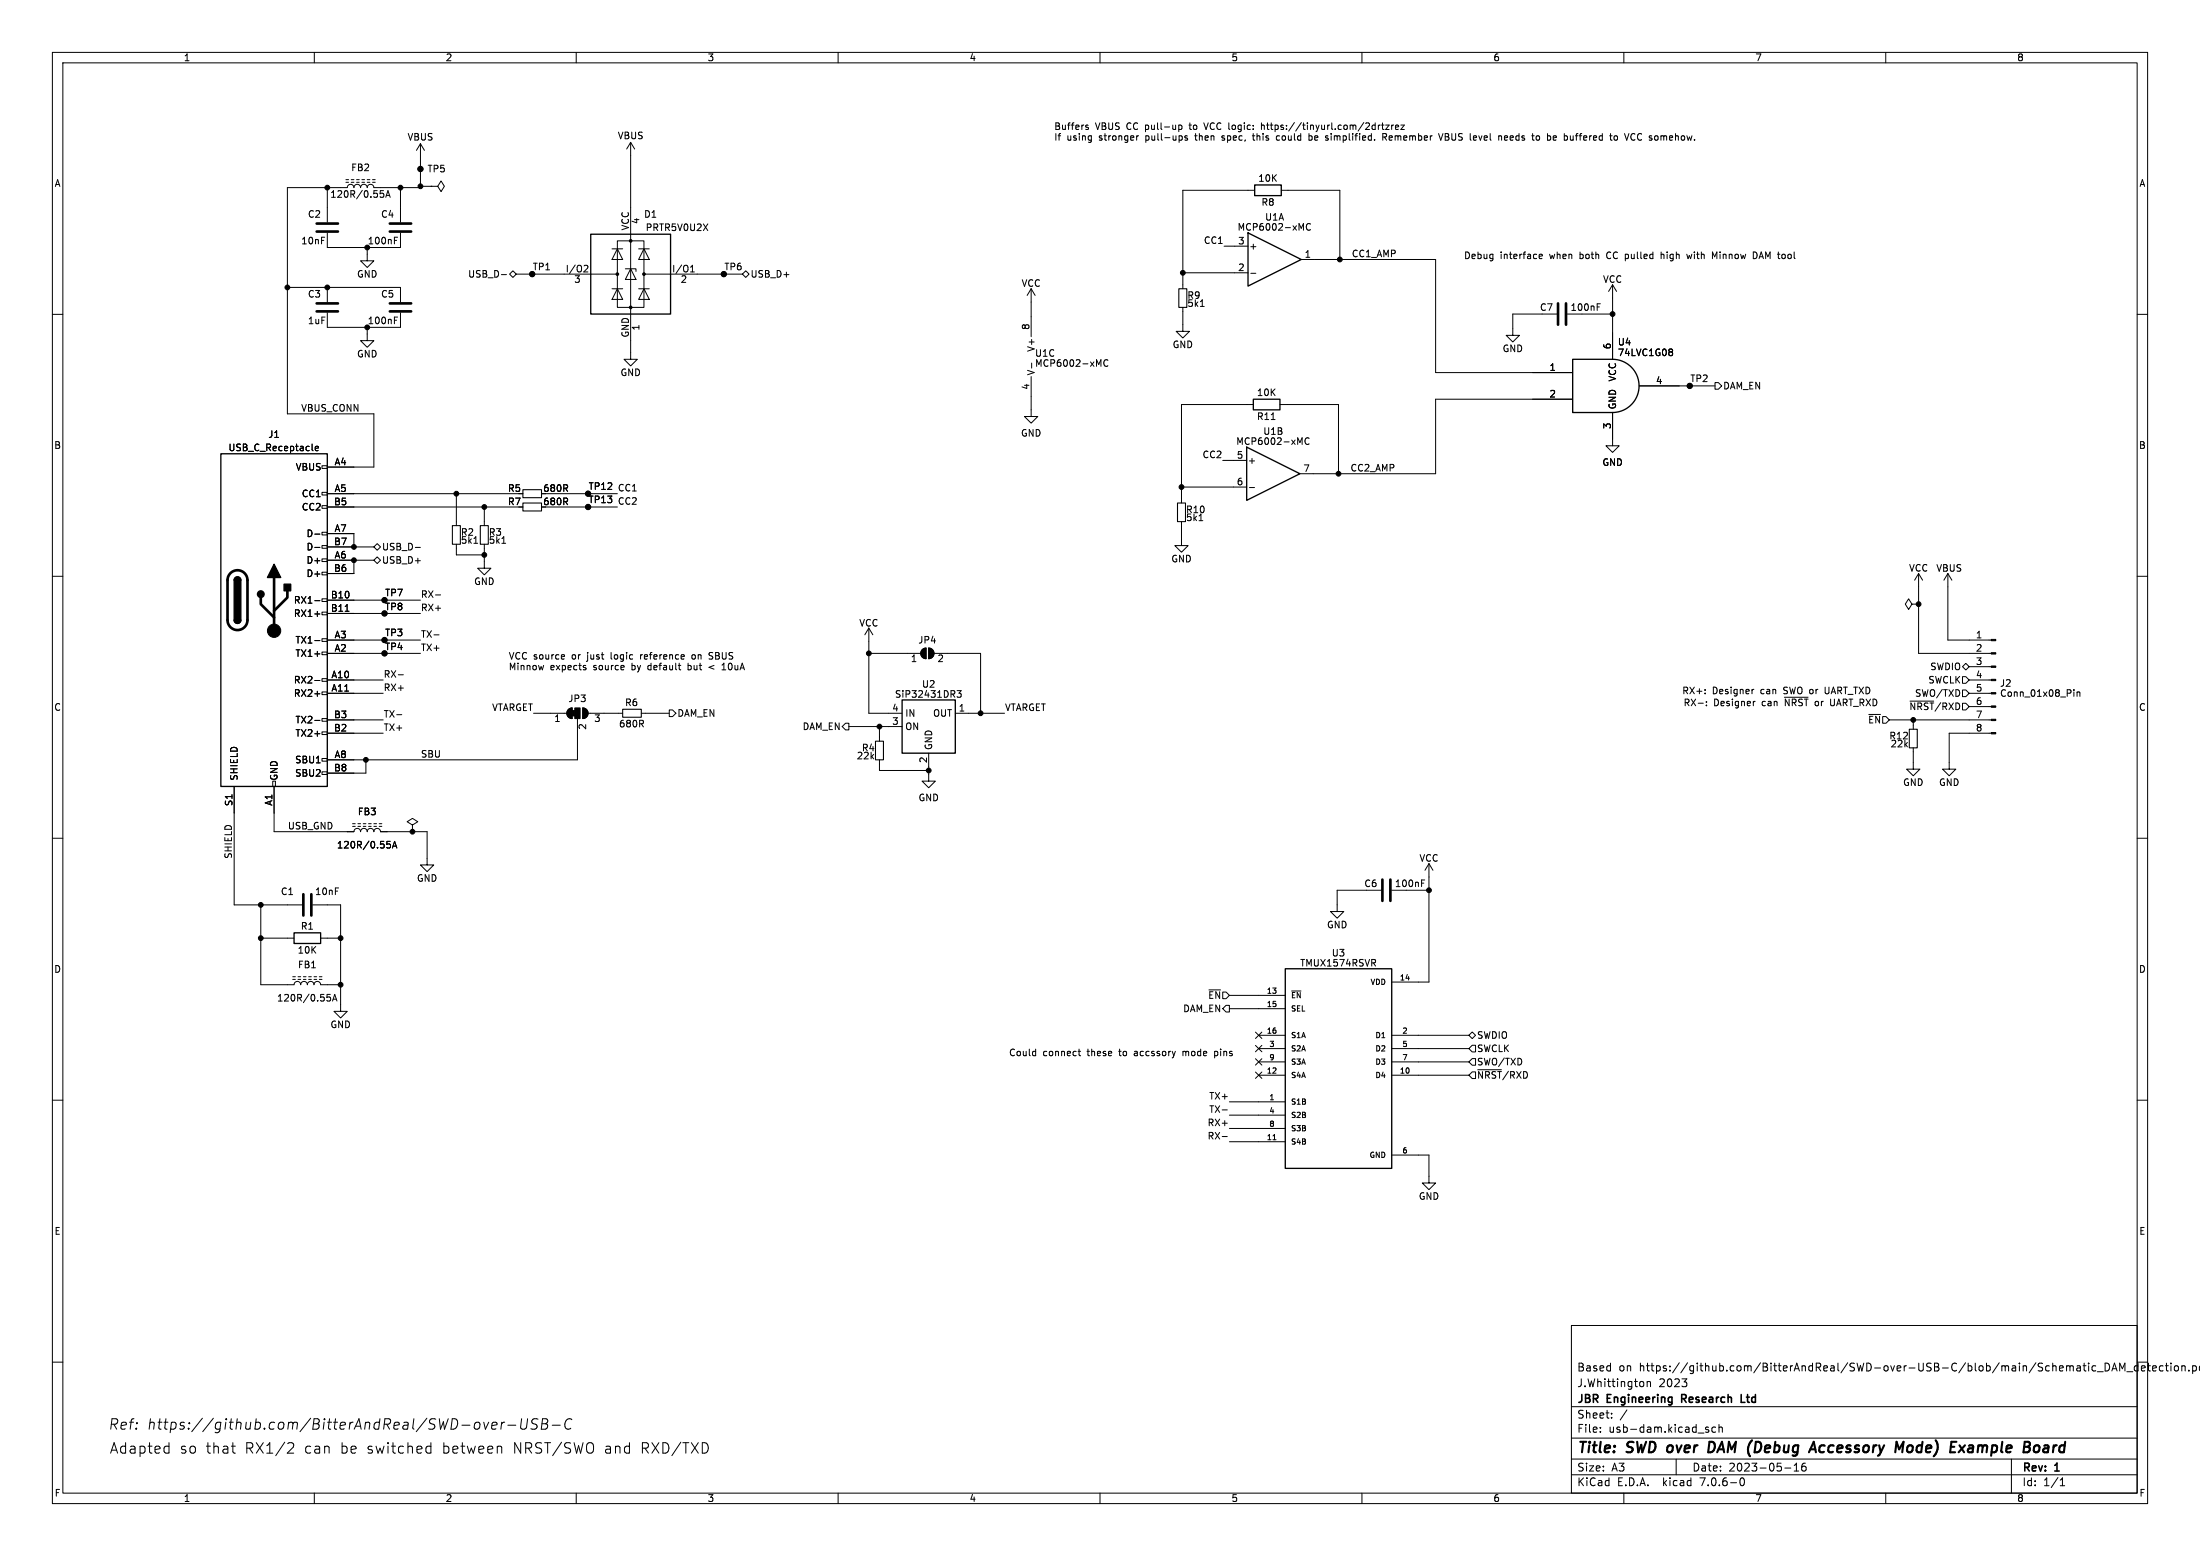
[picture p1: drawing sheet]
<svg xmlns="http://www.w3.org/2000/svg" width="420mm" height="297mm" viewBox="0 0 420 297" stroke-linecap="round" stroke-linejoin="round" font-family="sans-serif">
<g fill="none" stroke="#000" stroke-width=".19">
<path d="M10 10h400v277h-400zM12 12h396v273h-396zM60 10v2M110 10v2M160 10v2M210 10v2M260 10v2M310 10v2M360 10v2M62.5 35.8v6.6M66 34.8h.5M66 34.3h.5"/>
<path d="M67.1 34.8h.5M67.1 34.3h.5M68.1 34.8h.5M68.1 34.3h.5M69.1 34.8h.5M69.1 34.3h.5M70.1 34.8h.5M70.1 34.3h.5M71.1 34.8h.5M71.1 34.3h.5M72.6 36.4h.6M72.7 36.9h.3l.3 .2-.1 .4-.5 .2"/>
<path d="M73.6 37.7l.5-1.3 .4 1.3M73.8 37.3h.6M76.5 35.8v6.6M80.3 27.4v8.4h-8.9a.64 .64 0 0 0-.7-.6 .64 .64 0 0 0-.6 .6 .64 .64 0 0 0-.6-.6 .64 .64 0 0 0-.7 .6 .64 .64 0 0 0-.6-.6 .64 .64 0 0 0-.6 .6 .64 .64 0 0 0-.7-.6 .64 .64 0 0 0-.6 .6h-11.4v43.2h16.5v10.2h-8.9M80.3 32.3h.1M80.3 27.4l-.8 1.3M80.3 27.4l.7 1.3M80.3 35.6h2M82.3 35.6h1.3l.6-1.1 .6 1.1-.6 1-.6-1M82.3 35.6h.1M120.4 27.2v41.4h1.3l-1.3 1.3-1.3-1.3h1.3M120.4 27.2l-.8 1.2"/>
<path d="M120.4 27.2l.8 1.2M207.3 24.2l.4 .2 .1 .1-.2 .2h-.3M207.3 23.9h.4M217.4 25.9l-.4 .3M225 23.9h.4l.2 .2-.1 .6h-.5M225 23.9v1.2M226.7 26l-.3-.1-.2 .2v.2l.5 .1v.3h-.5M229.8 23.4l.4 1.3M233.3 26.7l.1 .1M233.4 25.9l-.1 .2 .1 .2M239.1 25.9h.4M239.2 25.5v1.1l.3 .2"/>
<path d="M239.5 36.3h-13.7v18.8M240.8 24l.4-.1 .2 .2M240.8 23.4v1.3M244.3 26l-.4-.1-.2 .3 .1 .5h.5M244.6 36.3h11.2v13.2M249.9 26l.4-.1 .2 .3-.1 .5h-.5M249.9 25.5v1.3M263.5 23.9l-.4 .2M263.7 23.9h.5M263.9 23.4v1.1l.3 .2M264 26.2l.6-.1 .1-.2-.1-.3-.6-.1v1.3M264.3 26.2l.4 .6"/>
<path d="M264.5 23.9h.7l-.7 .8h.7M265.7 23.9v.8M266 23.9l-.3 .2M266.4 24.3l.6-.1-.1-.3h-.3l-.2 .2 .1 .6h.4M267.4 23.9h.7l-.7 .8h.7M274.6 25.5l.4 1.3 .5-1.3M275.9 26.1h.4M276.3 25.5h-.4v1.3h.5M287.2 26.3l.6-.1-.1-.2-.3-.1-.2 .2 .1 .6h.4M293.7 25.9l.2 .3v.3l-.2 .3M297.1 26v.2l-.6 .1M300.8 25.9h.4"/>
<path d="M301 25.6l-.1 1.2M308.4 25.9l.3 .1 .1 .2-.1 .4-.3 .2M313 25.5a.68 .68 0 0 0-.4 .6 .68 .68 0 0 0 .4 .7M10 60h2M54.9 54.9h21.6v2.8M62.5 44.5v2.7h14v-2.7M62.5 54.9v2.8M62.5 59.7v2.8h14v-2.8M70.1 47.2v2.6h1.3l-1.3 1.3-1.3-1.3h1.3M75.3 45.9h.4M75.3 45.3h.6M95.7 52.4h1"/>
<path d="M97.9 51.7l.7 .6-.7 .7-.6-.7zM98.6 52.3h19.3M111.7 50.6l.4 .1 .1 .3-.8 .9h.8M116.8 55.1h2.1M116.8 47.5h2.1M117.9 46h5v12.7h-5zM117.9 55.1l1 2.1h-2.1zM117.9 47.5l1 2h-2.1zM119.4 51.3h2v.5M120.4 51.3l1 2h-2zM121.9 55.1h2.1M121.9 47.5h2.1"/>
<path d="M122.9 55.1l1.1 2.1h-2.1zM122.9 47.5l1.1 2h-2.1zM122.9 52.3h18.8M131.8 51.9h.8M131.8 51l.4-.4v1.3M141.7 52.3l.7-.6 .6 .6-.6 .7zM196.8 55.1v9.2M196.8 55.1l-.7 1.3M196.8 55.1l.8 1.3M225.8 58.7v4.5h1.3l-1.3 1.3-1.3-1.3h1.3M225.8 52.1h12.5M229.2 58.5h.7"/>
<path d="M233.7 47h4.6M238.8 52.2h.9M248.4 49.5h25.7v21.6h26.1M248.4 43.6l.4-.9v1.2M250.2 42.8a.6 .6 0 0 0-.9 .4 .6 .6 0 0 0 .6 .7l.3-.1M293.8 48.9l.6-.1v-.2l-.4-.1-.2 .2 .1 .6h.5M297.2 59.9h-8.4v4.1h1.3l-1.3 1.3-1.3-1.3h1.3M299.2 59.9h8.6M304.9 58.6h.4M304.9 58h.6M307.8 54.4v14.2M307.8 54.4l-.7 1.2"/>
<path d="M307.8 54.4l.8 1.2M317.1 48.1v1.3M317.5 48.5l-.4 .1M322 48.5l.3 .9 .2-.6 .2 .6M327.8 48.1l-.5 .9-.4-.9v1.3M334.7 48.1a.64 .64 0 0 1 .7 .6 .64 .64 0 0 1-.7 .7M408 60h2M70.1 62.5v2.5h1.3l-1.3 1.3-1.3-1.3h1.3M75.3 61.1h.4M75.3 60.5h.6M196.8 71.9v7.6h1.3l-1.3 1.3-1.2-1.3h1.2M196.9 69.3v1"/>
<path d="M209.8 69.6l.4-.9v1.2M211.5 68.8a.6 .6 0 0 0-.8 .4 .6 .6 0 0 0 .6 .7l.2-.1M239.3 77.2h-13.7v18.8M244.3 77.2h11.2v13.2M300.2 76.2h-26.1v14.2h-25.9M307.8 78.7v6.4h1.3l-1.3 1.3-1.2-1.3h1.2M312.9 73.7h14.5M318.8 66.6h.3l.2 .3-.2 .3M318.8 67.2h.3M319.1 67.2l.2 .2v.2l-.2 .3h-.3M327.4 73h.6l.7 .7-.7 .6h-.6zM60.2 85.6l.6-.1-.1-.3h-.3l-.2 .2v.6h.5"/>
<path d="M61.5 96.5h1v.5h-1zM61.5 94h1v.5h-1zM61.5 88.9h1v.5h-1zM62.5 94.2h37.3M62.5 96.8h37.3M87.1 94.2v6.1M92.5 96.8v3.5M104.1 94.2h13.8M104.1 96.8h13.8M225.6 99.6v4.5h1.2l-1.2 1.3-1.3-1.3h1.3M225.6 93h12.4M228.9 99.4h.7"/>
<path d="M233.4 87.9h4.6M238.5 93.1h1M242.7 80.1h.7M248.2 84.5l.4-.9v1.2M249.9 83.7a.6 .6 0 0 0-.8 .4 .6 .6 0 0 0 .6 .7l.2-.1M10 110h2M60.1 101.9h1M60.1 114.6h1M60.1 117.2h1M60.1 104.5h1M61.5 116.8h1v.5h-1zM61.5 114.3h1v.5h-1z"/>
<path d="M61.5 109.2h1v.5h-1zM61.5 106.7h1v.5h-1zM61.5 104.1h1v.5h-1zM61.5 101.6h1v.5h-1zM62.5 106.9h8.9M62.5 101.9h5.1v2.5M62.5 114.6h17.8M62.5 117.1h17.8M62.5 104.4h8.9M65.9 116.7h.7M67.6 106.9v2.6h-5.1M71.4 106.9l.6-.6 .6 .6-.6 .7z"/>
<path d="M71.4 104.4l.6-.6 .6 .6-.6 .6zM79.3 104.5h1M83.1 113.6h1M87.1 103.9v2h5.4M90.5 103.7h.7M92.5 103.9v4.6h1.2l-1.2 1.2-1.3-1.2h1.3M95.8 103.7h.7M165.9 119.9v16.2h6.3M165.9 119.9l-.8 1.3M165.9 119.9l.7 1.3M365 115.3l-.6-1-.7 1 .7 1 .6-1h1.3M366.3 115.3h.1"/>
<path d="M366.3 109.5v15.2h13.8M366.3 109.5l-.8 1.2M366.3 109.5l.7 1.2M371.9 109.5v12.7h8.2M371.9 109.5l-.8 1.2M371.9 109.5l.7 1.2M408 110h2M60.1 129.9h1M60.1 132.4h1M60.1 122.3h1M60.1 137.5h1M61.5 139.7h1v.5h-1z"/>
<path d="M61.5 137.2h1v.5h-1zM61.5 132.1h1v.5h-1zM61.5 129.5h1v.5h-1zM61.5 124.5h1v.5h-1zM61.5 121.9h1v.5h-1zM62.5 140h10.7M62.5 137.4h10.7M62.5 132.3h10.7M62.5 129.8h10.7M62.5 124.7h17.8M62.5 122.2h17.8M75.7 136.4h1"/>
<path d="M76 128.8h1M82.8 121.2h1M101.9 136.1h6.3M103.8 127l-.3 .9M107.6 125l.2 .3-.6 .1M107.7 125.8h-.1M108.5 135.4l.7-.3v2.1a1.02 1.02 0 0 1-.9-.7 1.02 1.02 0 0 1 .2-1.1zM110.2 137.2v7.8h-47.7M111.3 135.1a1.02 1.02 0 0 1 1 1 1.02 1.02 0 0 1-1 1.1zM111.5 127.4l.3 .1 .1 .2-.4 .2M111.5 127l.3 .1M112.3 136.1h6.6"/>
<path d="M122.3 125v.8M122.4 136.1h5.4M122.5 125l-.2 .2M127.8 135.5h.6l.6 .6-.6 .7h-.6zM131.4 126.6v1.3M131.4 127.8l.1 .1M131.5 127l-.1 .1M132.5 125h-.3l-.1 .2v.5l.4 .1M135.3 125.8h.7M135.4 125l.6 .3M136.1 124.6l-.5-.1-.2 .2M136.3 127l-1 .4 1 .3"/>
<path d="M137.8 127.9h.8M137.8 126.9l.4-.3v1.3M161.4 138h.7v1.3h-.7l-.6-.6zM162.1 138.7h10.1M165.9 124.7h9.9M167.9 138.7v2.8M176.1 124l.7-.3v2a1.02 1.02 0 0 1-1-.6 1.02 1.02 0 0 1 .3-1.1zM177.3 123.7a1.02 1.02 0 0 1 1 1 1.02 1.02 0 0 1-1 1zM178.3 124.7h8.9v11.4M182.4 136.1h9.4M182.7 131.8h.8l-.4 .5 .3 .1v.6l-.2 .1-.5-.1M325.5 132.3v.1"/>
<path d="M325.5 131.6v.2M325.8 134.6v.1M325.8 133.9v.1M334.8 131.6l-.3 .1M335.1 133.9l-.3 .1M340.6 133.1h4.6M348.4 131.2v1l.3 .2M349.5 133.4v1.1l.2 .2M356.8 136.4h2.2M360.7 137.4h19.4M364.6 133.8h4.6M365.3 137.4v1.8"/>
<path d="M374.6 129.2h.7l.6 .6-.6 .6h-.7zM374.6 131.7h.7l.6 .6-.6 .7h-.7zM374.6 127.3l.7-.7 .6 .7-.6 .6zM375.9 134.9h4.2M375.9 132.3h4.2M375.9 129.8h4.2M375.9 127.3h4.2M380.1 140h-8v6.8h1.3l-1.3 1.3-1.3-1.3h1.3M395.9 131.7v.1M395.9 132.1v.8M396.5 132.1v.8M396.5 132.2l.2-.1h.3l.1 .8"/>
<path d="M10 160h2M44.7 150.1v22.6h13M52.1 149.1h.5v1h-.5zM52.3 150.1v8.7h15.3a.64 .64 0 0 1 .6-.7 .64 .64 0 0 1 .6 .7 .64 .64 0 0 1 .7-.7 .64 .64 0 0 1 .6 .7 .64 .64 0 0 1 .6-.7 .64 .64 0 0 1 .7 .7 .64 .64 0 0 1 .6-.7 .64 .64 0 0 1 .6 .7h8.9v6.3h1.3l-1.3 1.3-1.2-1.3h1.2M61.5 147.3h1v.5h-1zM61.5 144.8h1v.5h-1zM67.3 157.7h.5M67.3 157.2h.5M68.3 157.7h.5M68.3 157.2h.5M69.3 157.7h.5M69.3 157.2h.5"/>
<path d="M69.8 145v2.6h-7.3M70.4 157.7h.5M70.4 157.2h.5M71.4 157.7h.5M71.4 157.2h.5M72.4 157.7h.5M72.4 157.2h.5M78.7 157.5l1.1-.7-1.1-.6-1 .6 1 .7v1.3M78.7 158.8h.1M167.9 145v2.1h9.4M177.3 143.8v5.3h1.3l-1.3 1.3-1.3-1.3h1.3M365.3 142.7v4.1h1.2l-1.2 1.3-1.3-1.3h1.3"/>
<path d="M408 160h2M49.8 172.7v15.3h6.3a.64 .64 0 0 1 .7-.7 .64 .64 0 0 1 .6 .7 .64 .64 0 0 1 .6-.7 .64 .64 0 0 1 .7 .7 .64 .64 0 0 1 .6-.7 .64 .64 0 0 1 .6 .7 .64 .64 0 0 1 .7-.7 .64 .64 0 0 1 .6 .7h3.8M49.8 179.1h6.3M59.7 172.7h5.3v20.3h1.3l-1.3 1.3-1.2-1.3h1.2M61.2 179.1h3.8M73.9 160.6h.6M74 161.1h.3l.2 .2-.1 .5-.4 .1M74.9 161.9l.4-1.3 .5 1.3M75 161.5h.6M263.7 169.9h-8.4v4.1h1.2l-1.2 1.3-1.3-1.3h1.3M265.7 169.9h7.1M271.4 168.6h.4"/>
<path d="M271.4 168h.6M272.8 164.8l-.8 1.3M272.8 164.8v22.7h-7.1M272.8 164.8l.8 1.3M55.9 186.9h.5M55.9 186.4h.5M56.9 186.9h.5M56.9 186.4h.5M57.9 186.9h.5M57.9 186.4h.5M58.9 186.9h.5M58.9 186.4h.5"/>
<path d="M59.9 186.9h.6M59.9 186.4h.6M61 186.9h.5M61 186.4h.5M62.5 189.8h.6M62.6 190.3h.3l.2 .2-.1 .5-.4 .1M63.5 191.1l.4-1.3 .4 1.3M63.6 190.7h.6M230.8 188.9h2.2M234.1 191.9h.6v1.3h-.6l-.7-.7zM234.7 190h10.7M234.7 192.5h10.7"/>
<path d="M239.7 199.5l1.2 1.3M239.7 197l1.2 1.2M240.3 197.6h5.1M240.9 199.5l-1.2 1.3M240.9 197l-1.2 1.2M246.6 189.2h1.8M262.2 183.8l.4 .6M262.5 183.2l.1 .2-.1 .3M265.7 197.6h14.7M280.4 197.6l.7-.6 .6 .6-.6 .6zM281.1 199.5h.6v1.3h-.6l-.7-.6zM10 210h2"/>
<path d="M197.6 200.7h.1M197.7 200.2v1.3M197.7 201.5h-.1M205.8 200.7h.5M206 200.2v1.1l.3 .2M225.8 200.7v.8M226 200.7l-.2 .1M231.9 201.5h.3M231.9 200.7v1.2M232.2 200.7h-.3M233.3 216.9h1M233.3 211.9h1"/>
<path d="M234.7 210.3h10.7M234.7 217.9h10.7M234.7 212.9h10.7M234.7 215.4h10.7M239.7 204.6l1.2 1.2M239.7 202.1l1.2 1.2M240.3 205.2h5.1M240.3 200.2h5.1M240.3 202.7h5.1M240.9 204.6l-1.2 1.2M240.9 202.1l-1.2 1.2M243 217.5h.6"/>
<path d="M265.7 205.2h14.7M265.7 200.2h14.7M265.7 202.7h14.7M281.1 204.6h.6v1.3h-.6l-.7-.7zM281.1 202.1h.6v1.2h-.6l-.7-.6zM282.1 204.2h4.5M408 210h2M265.7 220.5h7.1v5.3h1.3l-1.3 1.3-1.3-1.3h1.3M10 260h2M300 253h108v32h-108zM408 260h2M31.7 276l.6 .1"/>
<path d="M32.3 275.4v2M32.3 277.3l-.6 .1M44.2 276h.7M44.7 277.4h.2M55.2 275.4l.7 .1a.54 .54 0 0 1 .1 .7l-1.2 1.2h1.3M81.7 276l.6 .1M82.3 277.3l-.6 .1M82.3 275.4v2M92.4 271.5l.3 1.3 .6-1.3M93.9 272.1l1-.2-.1-.3h-.7l-.3 .9 .3 .3 .6-.1M95.8 271.5l-.2 1.3M96.4 271.5l-.4 .1-.3 .2"/>
<path d="M96.9 272h1.6M99.6 270.8l-.2 1.6 .1 .3a.66 .66 0 0 0 1-.3l.2-1.6M102.7 270.9a.85 .85 0 0 0-1 .1 .45 .45 0 0 0 .1 .8l.6 .1a.51 .51 0 0 1 .1 .6 .51 .51 0 0 1-.4 .3l-.8-.1M103.5 271.8h.6M103.6 270.8l.8 .1a.51 .51 0 0 1 .1 .5 .51 .51 0 0 1-.4 .4h.3a.58 .58 0 0 1-.3 1h-.8zM105.4 272h1.5M109.2 271a.88 .88 0 0 0-1 0 .88 .88 0 0 0-.4 .9 .69 .69 0 0 0 .3 .8 .69 .69 0 0 0 .9-.1M300 278.5h108M300 274.5h108M300 268.5h108M305.5 273.2v.2M305.5 272.5v.1"/>
<path d="M307.7 270.5v.2M307.7 269.8v.1M310.6 269.1l-1.3 1.9M313.7 263.8l.1 .2-.1 .6M314.4 263.8l.3-.1 .3 .1 .1 .9M314.4 263.7v1M320 278.5v3M321.1 263.2h.9l-.5 .6M321.9 263.9v.6M325.7 272.8l.5 .2v.2l-.2 .2-.4-.1M325.7 272.5h.5M327.5 272.5l-.4-.1-.3 .3 .1 .6h.6"/>
<path d="M328.2 272.5l.2-.1 .3 .1 .1 .9M328.2 271.9v1.5M342.5 279.7l.4-.4v1.5M344.2 279.4a1.17 1.17 0 0 0-.1 1.3h.6l.1-.6-.3-.2h-.3l-.3 .2M384 278.5v6.5M399.9 260.7l.2 .1M400.1 261.6l-.2 .1M400.4 261.8h1.1M401.9 260.2a.76 .76 0 0 1 .8 .7 .76 .76 0 0 1-.8 .8zM403.2 261.7l.5-1.5 .5 1.5M403.3 261.3h.7M404.7 261.7v-1.5l.5 1.1 .5-1.1v1.5"/>
<path d="M406 261.8h1.2M408.2 260.8l-.5-.1-.3 .3 .2 .6h.6M408.2 260.2v1.5M408.8 261.2l.7-.2-.1-.2-.4-.1-.2 .2 .1 .7h.5M409.9 260.7h.6M410.2 260.2v1.3l.3 .2M410.9 261.2l.8-.2-.1-.2-.4-.1-.3 .2 .1 .7h.6M412.9 260.8l-.4-.1-.3 .3 .2 .6h.5M413.4 260.7h.5M413.6 260.2v1.3l.3 .2M414.4 260.2v.1M414.4 260.7v1"/>
<path d="M415.2 260.8l.4-.1 .3 .3v.4l-.3 .3-.4-.1-.1-.2zM416.5 260.8l.2-.1 .4 .1 .1 .9M416.5 260.7v1M417.9 261.5v.2M418.6 260.8l.4-.1 .3 .3-.1 .6h-.6M418.6 260.7v1.5M420 261.6h.1M420 260.7l-.1 .3 .1 .6M60 285v2M110 285v2M160 285v2M210 285v2"/>
<path d="M260 285v2M300 281.5h108M310 285v2M332.4 282.2l.1-.1a.8 .8 0 0 1 .5 .7 .8 .8 0 0 1-.5 .8 1 1 0 0 1-.1-1.4zM340.7 280.2h1.2M342.5 280.8h.9M360 285v2M393.3 283.6h.9M393.3 282.5l.4-.4v1.5"/>
<circle cx="80.3" cy="32.3" r=".51"/>
<circle cx="101.6" cy="52.3" r=".51"/>
<circle cx="138.2" cy="52.3" r=".51"/>
<circle cx="322.6" cy="73.7" r=".51"/>
<circle cx="112.3" cy="96.8" r=".51"/>
<circle cx="112.3" cy="94.2" r=".51"/>
<circle cx="73.4" cy="117.1" r=".51"/>
<circle cx="73.4" cy="114.6" r=".51"/>
<circle cx="73.4" cy="124.7" r=".51"/>
<circle cx="73.4" cy="122.2" r=".51"/>
</g>
<path d="M327.1 275.3l-.8-.1-.2 2h.5l.5-.3M348.2 275.9a.66 .66 0 0 0-.8 .4v.7l.2 .2h.4M364.1 276.3a.55 .55 0 0 1 .5-.4 .55 .55 0 0 1 .6 .4l-.1 .5a.6 .6 0 0 1-.9 .3M376.5 275.9l-.6 .1M376.5 276.4h-.5a.4 .4 0 0 0-.3 .4 .4 .4 0 0 0 .2 .4l.7-.1M390.3 276h.7v1.2M391.1 276.3l-.7 .1a.4 .4 0 0 0-.4 .4 .4 .4 0 0 0 .3 .4l.7-.1" fill="none" stroke="#000" stroke-width=".4"/>
<path d="M321 267h.6M321.6 266.2h-.6v1.5M332.4 266.2v1.5h.7" fill="none" stroke="#000" stroke-width=".3"/>
<path d="M225 55.1h1.6v3.6h-1.6zM99.8 96h3.6v1.5h-3.6zM99.8 93.5h3.6v1.5h-3.6zM224.8 96h1.5v3.6h-1.5zM86.4 100.3h1.5v3.6h-1.5zM91.7 100.3h1.5v3.6h-1.5zM118.9 135.4h3.5v1.5h-3.5zM364.5 139.2h1.5v3.5h-1.5zM167.1 141.5h1.6v3.5h-1.6z" fill="none" stroke="#000" stroke-width=".2"/>
<path d="M239.5 35.3h5.1v2h-5.1zM112.8 44.7h15.2v15.2h-15.2zM238.3 44.5l10.1 5-10.1 5.1zM239.3 76.2h5v2h-5zM300.2 68.6h7.6a5.1 5.1 0 0 1 5.1 5.1 5.1 5.1 0 0 1-5.1 5h-7.6zM42.2 86.6h20.3v63.5h-20.3zM238 85.3l10.2 5.1-10.2 5.1zM44.7 118.4a.64 .64 0 0 0 .6 .6 .64 .64 0 0 0 .7-.6M44.7 110.7a.64 .64 0 0 1 .6-.6 .64 .64 0 0 1 .7 .6M172.2 133.6h10.2v10.2h-10.2zM56.1 178.1h5.1v2h-5.1zM245.4 184.9h20.3v38.1h-20.3z" fill="none" stroke="#000" stroke-width=".25"/>
<g fill="none" stroke="#000" stroke-width=".51">
<path d="M60.5 44.2h4M60.5 42.7h4M60.5 59.4h4M60.5 57.9h4M74.4 44.2h4.1M74.4 42.7h4.1M74.4 59.4h4.1M74.4 57.9h4.1M297.4 57.9v4.1M299 57.9v4.1M44 109.4a1.9 1.9 0 0 1 2.1-.4 1.9 1.9 0 0 1 1.1 1.7v7.7a1.91 1.91 0 0 1-1.9 1.9 1.91 1.91 0 0 1-1.9-1.9v-7.8l.2-.7zM49.8 114v1.3l2.5 2.6"/>
<path d="M52.3 110.2v10.2M54.9 112.8v1.2l-2.6 2.6M57.9 170.7v4.1M59.4 170.7v4.1M263.9 167.9v4.1M265.4 167.9v4.1"/>
</g>
<g fill="#000" stroke="#000" stroke-width=".19">
<path d="M109.2 135.6h.5v1.1h-.5zM108.5 135.4l.7-.3v2.1a1.02 1.02 0 0 1-.9-.7 1.02 1.02 0 0 1 .2-1.1zM109.7 135.1h1v2.1h-1zM111.3 135.1a1.02 1.02 0 0 1 1 1 1.02 1.02 0 0 1-1 1.1zM176.1 124l.7-.3v2a1.02 1.02 0 0 1-1-.6 1.02 1.02 0 0 1 .3-1.1zM177.3 123.7a1.02 1.02 0 0 1 1 1 1.02 1.02 0 0 1-1 1zM380.1 139.8h.9v.3h-.9zM380.1 137.3h.9v.2h-.9zM380.1 134.7h.9v.3h-.9zM380.1 132.2h.9v.3h-.9zM380.1 129.7h.9v.2h-.9zM380.1 127.1h.9v.3h-.9z"/>
<path d="M380.1 124.6h.9v.2h-.9zM380.1 122h.9v.3h-.9z"/>
<circle cx="62.5" cy="35.8" r=".46"/>
<circle cx="76.5" cy="35.8" r=".46"/>
<circle cx="80.3" cy="32.3" r=".46"/>
<circle cx="80.3" cy="35.6" r=".46"/>
<circle cx="54.9" cy="54.9" r=".46"/>
<circle cx="62.5" cy="54.9" r=".46"/>
<circle cx="70.1" cy="47.2" r=".46"/>
<circle cx="101.6" cy="52.3" r=".46"/>
<circle cx="117.9" cy="52.3" r=".25"/>
<circle cx="120.4" cy="46" r=".25"/>
<circle cx="120.4" cy="58.7" r=".25"/>
<circle cx="122.9" cy="52.3" r=".25"/>
<circle cx="138.2" cy="52.3" r=".46"/>
<circle cx="225.8" cy="52.1" r=".46"/>
<circle cx="255.8" cy="49.5" r=".46"/>
<circle cx="307.8" cy="59.9" r=".46"/>
<circle cx="70.1" cy="62.5" r=".46"/>
<circle cx="322.6" cy="73.7" r=".46"/>
<circle cx="87.1" cy="94.2" r=".46"/>
<circle cx="92.5" cy="96.8" r=".46"/>
<circle cx="112.3" cy="96.8" r=".46"/>
<circle cx="112.3" cy="94.2" r=".46"/>
<circle cx="225.6" cy="93" r=".46"/>
<circle cx="255.5" cy="90.4" r=".46"/>
<circle cx="67.6" cy="104.4" r=".46"/>
<circle cx="67.6" cy="106.9" r=".46"/>
<circle cx="73.4" cy="114.6" r=".46"/>
<circle cx="73.4" cy="117.1" r=".46"/>
<circle cx="92.5" cy="105.9" r=".46"/>
<circle cx="366.3" cy="115.3" r=".46"/>
<circle cx="52.3" cy="120.4" r="1.27"/>
<circle cx="73.4" cy="124.7" r=".46"/>
<circle cx="73.4" cy="122.2" r=".46"/>
<circle cx="165.9" cy="124.7" r=".46"/>
<circle cx="167.9" cy="138.7" r=".46"/>
<circle cx="187.2" cy="136.1" r=".46"/>
<circle cx="365.3" cy="137.4" r=".46"/>
<circle cx="69.8" cy="145" r=".46"/>
<circle cx="78.7" cy="158.8" r=".46"/>
<circle cx="177.3" cy="147.1" r=".46"/>
<circle cx="49.8" cy="179.1" r=".46"/>
<circle cx="49.8" cy="172.7" r=".46"/>
<circle cx="65" cy="179.1" r=".46"/>
<circle cx="272.8" cy="169.9" r=".46"/>
<circle cx="65" cy="188" r=".46"/>
</g>
<g fill="#000" stroke="#000" stroke-width=".25">
<path d="M44.7 110.7h1.3v7.7h-1.3zM44.9 110.3a.64 .64 0 0 1 .7-.1 .64 .64 0 0 1 .4 .5h-1.3zM44.7 118.4h1.3a.64 .64 0 0 1-.7 .6 .64 .64 0 0 1-.6-.6zM52.3 107.7l1.3 2.5h-2.5zM54.2 111.5h1.3v1.3h-1.3z"/>
<circle cx="49.8" cy="113.4" r=".63"/>
</g>
<g font-size="2.8">
<text x="20.6" y="273.1">Ref:</text>
<text x="28" y="273.1">https://github.com/BitterAndReal/SWD-over-USB-C</text>
<text x="20.8" y="277.6">Adapted</text>
<text x="34.2" y="277.6">so</text>
<text x="39.2" y="277.6">that</text>
<text x="46.7" y="277.6">RX1/2</text>
<text x="58.1" y="277.6">can</text>
<text x="65" y="277.6">be</text>
<text x="70.1" y="277.6">switched</text>
<text x="84.6" y="277.6">between</text>
<text x="98.1" y="277.6">NRST/SWO</text>
<text x="115.6" y="277.6">and</text>
<text x="122.6" y="277.6">RXD/TXD</text>
<text x="301" y="277.9">Title:</text>
<text x="310.6" y="277.9">SWD over</text>
<text x="327.8" y="277.9">DAM (Debug</text>
<text x="348.9" y="277.9">Accessory</text>
<text x="365.9" y="277.9">Mode)</text>
<text x="377.2" y="277.9">Example</text>
<text x="392" y="277.9">Board</text>
</g>
<g font-size="2.1">
<text x="301" y="262">Based</text>
<text x="309" y="262">on</text>
<text x="313" y="262">https://github.com/BitterAndReal/SWD-over-USB-C/blob/main/Schematic_DAM_detection.pdf</text>
<text x="301" y="268.2">JBR</text>
<text x="301" y="265">J.Whittington</text>
<text x="306.9" y="268.2">Engineering</text>
<text x="316.6" y="265">2023</text>
<text x="321.7" y="268.2">Research</text>
<text x="333.6" y="268.2">Ltd</text>
<text x="301" y="273.7">File:</text>
<text x="301" y="271">Sheet:</text>
<text x="307.1" y="273.7">usb-dam.kicad_sch</text>
<text x="301" y="281.1">Size:</text>
<text x="307.6" y="281.1">A3</text>
<text x="323" y="281.1">Date:</text>
<text x="330" y="281.1">2023-05-16</text>
<text x="386" y="281.3">Rev:</text>
<text x="392.4" y="281.3">1</text>
<text x="301" y="283.9">KiCad</text>
<text x="308.7" y="283.9">E.D.A.</text>
<text x="317.6" y="283.9">kicad</text>
<text x="324.8" y="283.9">7.0.6-0</text>
<text x="386" y="283.9">Id:</text>
<text x="390.1" y="283.9">1/1</text>
</g>
<g font-size="1.8">
<text x="35" y="11.9">1</text>
<text x="85" y="11.9">2</text>
<text x="135" y="11.9">3</text>
<text x="185" y="11.9">4</text>
<text x="235" y="11.9">5</text>
<text x="285" y="11.9">6</text>
<text x="335" y="11.9">7</text>
<text x="385" y="11.9">8</text>
<text x="77.7" y="27">VBUS</text>
<text x="117.8" y="26.8">VBUS</text>
<text x="201.2" y="24.9">Buffers</text>
<text x="201.2" y="26.9">If</text>
<text x="203.7" y="26.9">using</text>
<text x="209.1" y="24.9">VBUS</text>
<text x="209.9" y="26.9">stronger</text>
<text x="215.2" y="24.9">CC pull-up</text>
<text x="219" y="26.9">pull-ups</text>
<text x="227.6" y="24.9">to</text>
<text x="228.7" y="26.9">then</text>
<text x="230.6" y="24.9">VCC logic:</text>
<text x="233.9" y="26.9">spec,</text>
<text x="240.1" y="26.9">this</text>
<text x="241.8" y="24.9">https://tinyurl.com/2drtzrez</text>
<text x="244.7" y="26.9">could</text>
<text x="251.1" y="26.9">be</text>
<text x="254.5" y="26.9">simplified.</text>
<text x="265.6" y="26.9">Remember</text>
<text x="276.6" y="26.9">VBUS</text>
<text x="282.7" y="26.9">level</text>
<text x="288.4" y="26.9">needs</text>
<text x="295" y="26.9">to</text>
<text x="298.1" y="26.9">be</text>
<text x="301.5" y="26.9">buffered</text>
<text x="310.5" y="26.9">to</text>
<text x="313.6" y="26.9">VCC somehow.</text>
<text x="10.3" y="35.9">A</text>
<text x="66.9" y="32.9">FB2</text>
<text x="81.5" y="33.1">TP5</text>
<text x="240.1" y="34.9">10K</text>
<text x="408.3" y="35.9">A</text>
<text x="58.7" y="41.8">C2</text>
<text x="63" y="37.9">120R/0.55A</text>
<text x="72.7" y="41.8">C4</text>
<text x="122.9" y="41.8">D1</text>
<text x="240.7" y="39.5">R8</text>
<text x="57.4" y="46.8">10nF</text>
<text x="70.1" y="46.8">100nF</text>
<text x="120.1" y="44.1" transform="rotate(-90 120.1 44.1)">VCC</text>
<text x="122.4" y="42.9" transform="rotate(-90 122.4 42.9)">4</text>
<text x="123.2" y="44.3">PRTR5V0U2X</text>
<text x="229.7" y="46.6">CC1</text>
<text x="236.2" y="44.2">MCP6002-xMC</text>
<text x="236.3" y="46.7">3</text>
<text x="238.4" y="47.9">+</text>
<text x="241.4" y="42.3">U1A</text>
<text x="68.1" y="53.2">GND</text>
<text x="89.3" y="53.2">USB_D-</text>
<text x="101.6" y="51.8">TP1</text>
<text x="107.9" y="52.1">I/O2</text>
<text x="128.2" y="52.1">I/O1</text>
<text x="138.2" y="51.8">TP6</text>
<text x="143.2" y="53.2">USB_D+</text>
<text x="236.3" y="51.8">2</text>
<text x="249" y="49.3">1</text>
<text x="258" y="49.2">CC1_AMP</text>
<text x="279.4" y="49.5">Debug</text>
<text x="286.4" y="49.5">interface</text>
<text x="296" y="49.5">when</text>
<text x="301.8" y="49.5">both</text>
<text x="307.2" y="49.5">CC pulled</text>
<text x="317.9" y="49.5">high</text>
<text x="323.2" y="49.5">with</text>
<text x="328.1" y="49.5">Minnow</text>
<text x="336.1" y="49.5">DAM tool</text>
<text x="58.7" y="57">C3</text>
<text x="72.7" y="57">C5</text>
<text x="109.5" y="54.3">3</text>
<text x="129.8" y="54.3">2</text>
<text x="194.9" y="54.9">VCC</text>
<text x="226.6" y="57.3">R9</text>
<text x="226.6" y="58.8">5k1</text>
<text x="293.9" y="59.5">C7</text>
<text x="299.7" y="59.5">100nF</text>
<text x="305.9" y="54.2">VCC</text>
<text x="58.7" y="62.1">1uF</text>
<text x="70.1" y="62.1">100nF</text>
<text x="120.1" y="64.5" transform="rotate(-90 120.1 64.5)">GND</text>
<text x="122.4" y="63.2" transform="rotate(-90 122.4 63.2)">1</text>
<text x="196.6" y="63.1" transform="rotate(-90 196.6 63.1)">8</text>
<text x="68.1" y="68.4">GND</text>
<text x="118.4" y="72">GND</text>
<text x="197.5" y="70.2">MCP6002-xMC</text>
<text x="197.5" y="68.3">U1C</text>
<text x="197.7" y="71.8" transform="rotate(-90 197.7 71.8)">V-</text>
<text x="197.7" y="67.3" transform="rotate(-90 197.7 67.3)">V+</text>
<text x="223.8" y="66.6">GND</text>
<text x="286.8" y="67.4">GND</text>
<text x="295.7" y="70.9">1</text>
<text x="307.6" y="66.7" transform="rotate(-90 307.6 66.7)">6</text>
<text x="308.7" y="68.2">74LVC1G08</text>
<text x="308.8" y="66.1">U4</text>
<text x="196.6" y="74.5" transform="rotate(-90 196.6 74.5)">4</text>
<text x="239.9" y="75.8">10K</text>
<text x="295.7" y="75.9">2</text>
<text x="308.7" y="72.9" transform="rotate(-90 308.7 72.9)">VCC</text>
<text x="316" y="73.4">4</text>
<text x="322.6" y="73.1">TP2</text>
<text x="328.9" y="74.5">DAM_EN</text>
<text x="51.1" y="83.8">J1</text>
<text x="57.4" y="78.6">VBUS_CONN</text>
<text x="194.8" y="83.5">GND</text>
<text x="239.9" y="80.4">R11</text>
<text x="241.1" y="83.2">U1B</text>
<text x="307.6" y="82" transform="rotate(-90 307.6 82)">3</text>
<text x="308.7" y="78.2" transform="rotate(-90 308.7 78.2)">GND</text>
<text x="10.3" y="85.9">B</text>
<text x="43.5" y="86.3">USB_C_Receptacle</text>
<text x="63.8" y="88.9">A4</text>
<text x="229.5" y="87.5">CC2</text>
<text x="235.9" y="85.1">MCP6002-xMC</text>
<text x="236" y="87.6">5</text>
<text x="238.1" y="88.7">+</text>
<text x="305.8" y="89.1">GND</text>
<text x="408.2" y="85.9">B</text>
<text x="56.4" y="90">VBUS</text>
<text x="57.5" y="95.1">CC1</text>
<text x="63.8" y="94">A5</text>
<text x="96.9" y="94.1">R5</text>
<text x="103.6" y="94.1">680R</text>
<text x="112.3" y="93.7">TP12</text>
<text x="117.9" y="93.9">CC1</text>
<text x="236" y="92.7">6</text>
<text x="248.7" y="90.2">7</text>
<text x="257.7" y="90.1">CC2_AMP</text>
<text x="57.5" y="97.6">CC2</text>
<text x="63.7" y="96.5">B5</text>
<text x="63.8" y="101.6">A7</text>
<text x="96.9" y="96.6">R7</text>
<text x="103.6" y="96.6">680R</text>
<text x="112.3" y="96.2">TP13</text>
<text x="117.9" y="96.4">CC2</text>
<text x="226.3" y="99.7">5k1</text>
<text x="226.3" y="98.1">R10</text>
<text x="58.4" y="107.8">D+</text>
<text x="58.4" y="102.7">D-</text>
<text x="58.4" y="105.3">D-</text>
<text x="63.7" y="104.1">B7</text>
<text x="63.8" y="106.7">A6</text>
<text x="72.8" y="107.8">USB_D+</text>
<text x="72.8" y="105.3">USB_D-</text>
<text x="87.9" y="102.5">R2</text>
<text x="87.9" y="104">5k1</text>
<text x="93.2" y="102.5">R3</text>
<text x="93.2" y="104">5k1</text>
<text x="223.5" y="107.5">GND</text>
<text x="58.4" y="110.3">D+</text>
<text x="63.7" y="109.2">B6</text>
<text x="90.4" y="111.9">GND</text>
<text x="364.4" y="109.3">VCC</text>
<text x="369.6" y="109.3">VBUS</text>
<text x="56" y="115.4">RX1-</text>
<text x="56" y="118">RX1+</text>
<text x="63.1" y="114.3">B10</text>
<text x="63.1" y="116.8">B11</text>
<text x="73.4" y="116.7">TP8</text>
<text x="73.4" y="114">TP7</text>
<text x="80.3" y="114.2">RX-</text>
<text x="80.3" y="116.7">RX+</text>
<text x="163.9" y="119.8">VCC</text>
<text x="56.3" y="125.6">TX1+</text>
<text x="56.3" y="123">TX1-</text>
<text x="63.8" y="124.5">A2</text>
<text x="63.8" y="121.9">A3</text>
<text x="73.4" y="124.3">TP4</text>
<text x="73.4" y="121.6">TP3</text>
<text x="80.3" y="124.4">TX+</text>
<text x="80.3" y="121.8">TX-</text>
<text x="97" y="126">VCC source</text>
<text x="109.3" y="126">or</text>
<text x="112.4" y="126">just</text>
<text x="117.1" y="126">logic</text>
<text x="122.9" y="126">reference</text>
<text x="133" y="126">on</text>
<text x="136.4" y="126">SBUS</text>
<text x="175.2" y="123">JP4</text>
<text x="377.1" y="121.9">1</text>
<text x="377.1" y="124.5">2</text>
<text x="56" y="130.7">RX2-</text>
<text x="63.2" y="129.5">A10</text>
<text x="73.2" y="129.4">RX-</text>
<text x="73.2" y="132">RX+</text>
<text x="97" y="128">Minnow</text>
<text x="105" y="128">expects</text>
<text x="113.4" y="128">source</text>
<text x="120.9" y="128">by</text>
<text x="124.1" y="128">default</text>
<text x="132" y="128">but</text>
<text x="138.9" y="128">10uA</text>
<text x="173.8" y="126.7">1</text>
<text x="175.9" y="131.5">U2</text>
<text x="178.9" y="126.7">2</text>
<text x="368" y="130.7">SWCLK</text>
<text x="368.4" y="128.1">SWDIO</text>
<text x="377.1" y="127">3</text>
<text x="377.1" y="129.5">4</text>
<text x="381.7" y="131.3">J2</text>
<text x="10.3" y="135.9">C</text>
<text x="56" y="133.2">RX2+</text>
<text x="63.2" y="132.1">A11</text>
<text x="63.7" y="137.2">B3</text>
<text x="73.2" y="137.1">TX-</text>
<text x="93.8" y="135.8">VTARGET</text>
<text x="108.4" y="134.2">JP3</text>
<text x="119.2" y="135">R6</text>
<text x="129.2" y="137">DAM_EN</text>
<text x="170.2" y="135.9">4</text>
<text x="170.7" y="133.4">SiP32431DR3</text>
<text x="172.7" y="137">IN</text>
<text x="178" y="137">OUT</text>
<text x="182.9" y="135.9">1</text>
<text x="191.8" y="135.8">VTARGET</text>
<text x="321.1" y="132.6">RX+:</text>
<text x="321.3" y="134.9">RX-:</text>
<text x="326.9" y="132.6">Designer</text>
<text x="327.1" y="134.9">Designer</text>
<text x="336.2" y="132.6">can</text>
<text x="336.5" y="134.9">can</text>
<text x="340.8" y="132.6">SWO or</text>
<text x="341" y="134.9">~{NRST}</text>
<text x="347" y="134.9">or</text>
<text x="349" y="132.6">UART_TXD</text>
<text x="350.1" y="134.9">UART_RXD</text>
<text x="364.4" y="135.7">~{NRST}/RXD</text>
<text x="365.5" y="133.2">SWO/TXD</text>
<text x="377.1" y="132.1">5</text>
<text x="377.1" y="134.6">6</text>
<text x="377.1" y="137.2">7</text>
<text x="381.7" y="133.2">Conn_01x08_Pin</text>
<text x="408.2" y="135.9">C</text>
<text x="56.3" y="140.8">TX2+</text>
<text x="56.3" y="138.3">TX2-</text>
<text x="63.7" y="139.7">B2</text>
<text x="73.2" y="139.6">TX+</text>
<text x="105.7" y="138.1">1</text>
<text x="112.2" y="139.4" transform="rotate(-90 112.2 139.4)">2</text>
<text x="113.3" y="138.1">3</text>
<text x="118.1" y="139">680R</text>
<text x="153.1" y="139.5">DAM_EN</text>
<text x="164.4" y="143.6">R4</text>
<text x="170.2" y="138.4">3</text>
<text x="172.7" y="139.5">ON</text>
<text x="178.2" y="143.3" transform="rotate(-90 178.2 143.3)">GND</text>
<text x="356.5" y="138.3">~{EN}</text>
<text x="360.6" y="141.3">R12</text>
<text x="360.8" y="142.8">22k</text>
<text x="377.1" y="139.7">8</text>
<text x="45.6" y="149.1" transform="rotate(-90 45.6 149.1)">SHIELD</text>
<text x="53.2" y="149.1" transform="rotate(-90 53.2 149.1)">GND</text>
<text x="56.2" y="145.9">SBU1</text>
<text x="56.2" y="148.4">SBU2</text>
<text x="63.7" y="147.3">B8</text>
<text x="63.8" y="144.8">A8</text>
<text x="80.3" y="144.7">SBU</text>
<text x="163.5" y="145.1">22k</text>
<text x="177" y="145.7" transform="rotate(-90 177 145.7)">2</text>
<text x="44.4" y="154" transform="rotate(-90 44.4 154)">S1</text>
<text x="52.1" y="153.9" transform="rotate(-90 52.1 153.9)">A1</text>
<text x="68.2" y="155.8">FB3</text>
<text x="175.3" y="153.1">GND</text>
<text x="363.2" y="150.2">GND</text>
<text x="370.1" y="150.2">GND</text>
<text x="54.9" y="158.4">USB_GND</text>
<text x="44.4" y="164" transform="rotate(-90 44.4 164)">SHIELD</text>
<text x="64.2" y="162.2">120R/0.55A</text>
<text x="270.9" y="164.7">VCC</text>
<text x="53.5" y="171">C1</text>
<text x="60.1" y="171">10nF</text>
<text x="79.5" y="168.5">GND</text>
<text x="260.4" y="169.5">C6</text>
<text x="266.2" y="169.5">100nF</text>
<text x="57.3" y="177.6">R1</text>
<text x="253.2" y="177.4">GND</text>
<text x="10.3" y="185.9">D</text>
<text x="56.7" y="182.2">10K</text>
<text x="56.8" y="185">FB1</text>
<text x="248.1" y="184.7">TMUX1574RSVR</text>
<text x="254.2" y="182.8">U3</text>
<text x="408.2" y="185.9">D</text>
<text x="52.8" y="191.4">120R/0.55A</text>
<text x="230.6" y="190.9">~{EN}</text>
<text x="63" y="196.4">GND</text>
<text x="225.8" y="193.4">DAM_EN</text>
<text x="192.5" y="201.7">Could</text>
<text x="199.1" y="201.7">connect</text>
<text x="207.7" y="201.7">these</text>
<text x="213.9" y="201.7">to</text>
<text x="217" y="201.7">accssory</text>
<text x="226.4" y="201.7">mode</text>
<text x="232.7" y="201.7">pins</text>
<text x="281.9" y="203.6">SWO/TXD</text>
<text x="281.9" y="198.5">SWDIO</text>
<text x="281.9" y="201">SWCLK</text>
<text x="230.7" y="210">TX+</text>
<text x="281.9" y="206.1">~{NRST}/RXD</text>
<text x="230.4" y="215">RX+</text>
<text x="230.7" y="212.5">TX-</text>
<text x="230.4" y="217.6">RX-</text>
<text x="270.8" y="229.2">GND</text>
<text x="10.3" y="235.9">E</text>
<text x="408.3" y="235.9">E</text>
<text x="10.3" y="285.9">F</text>
<text x="35" y="286.9">1</text>
<text x="85" y="286.9">2</text>
<text x="135" y="286.9">3</text>
<text x="185" y="286.9">4</text>
<text x="235" y="286.9">5</text>
<text x="285" y="286.9">6</text>
<text x="335" y="286.9">7</text>
<text x="385" y="286.9">8</text>
<text x="408.3" y="285.9">F</text>
</g>
<g font-size="1.4">
<text x="241.7" y="189.7">13</text>
<text x="246.4" y="190.7">~{EN}</text>
<text x="261.5" y="188.2">VDD</text>
<text x="267.1" y="187.2">14</text>
<text x="241.7" y="192.3">15</text>
<text x="241.7" y="197.4">16</text>
<text x="246.4" y="193.3">SEL</text>
<text x="267.6" y="197.4">2</text>
<text x="242.2" y="199.9">3</text>
<text x="242.2" y="202.4">9</text>
<text x="246.4" y="198.3">S1A</text>
<text x="246.4" y="200.9">S2A</text>
<text x="246.4" y="203.4">S3A</text>
<text x="262.4" y="198.3">D1</text>
<text x="262.4" y="200.9">D2</text>
<text x="262.4" y="203.4">D3</text>
<text x="267.6" y="199.9">5</text>
<text x="267.6" y="202.4">7</text>
<text x="241.7" y="205">12</text>
<text x="246.4" y="206">S4A</text>
<text x="262.4" y="206">D4</text>
<text x="267.1" y="205">10</text>
<text x="242.2" y="210.1">1</text>
<text x="242.2" y="212.6">4</text>
<text x="242.2" y="215.1">8</text>
<text x="246.4" y="211">S1B</text>
<text x="246.4" y="213.6">S2B</text>
<text x="241.7" y="217.7">11</text>
<text x="246.4" y="218.7">S4B</text>
<text x="246.4" y="216.1">S3B</text>
<text x="261.3" y="221.2">GND</text>
<text x="267.6" y="220.2">6</text>
</g>
</svg>
